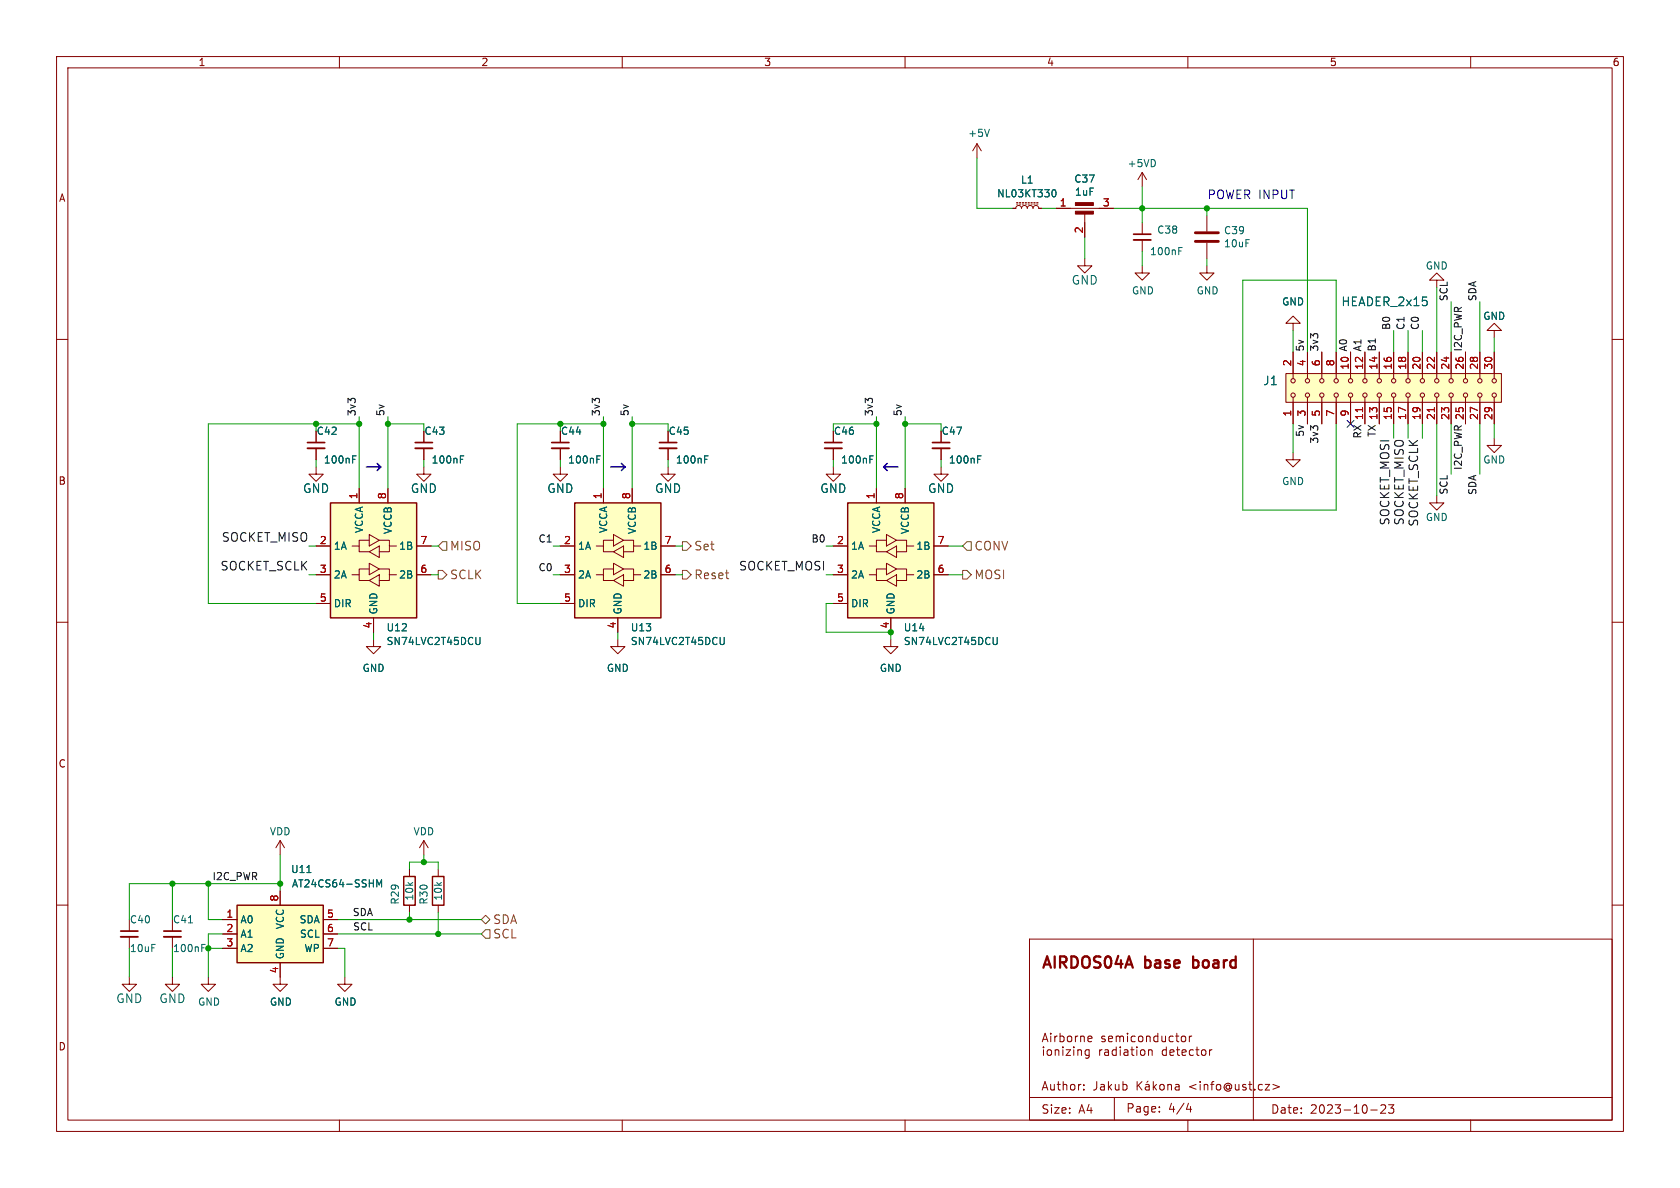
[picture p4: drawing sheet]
<svg xmlns="http://www.w3.org/2000/svg" width="297mm" height="210mm" viewBox="0 0 297 210" stroke-linecap="round" stroke-linejoin="round" font-family="sans-serif">
<g fill="none" stroke="#840000" stroke-width=".18">
<path d="M10 10h277v190h-277zM12 12h273v186h-273zM60 10v2M110 10v2M160 10v2M210 10v2M260 10v2M172.7 25.4l-.7 1.3M172.7 25.4v2.5M172.7 25.4l.8 1.3M179.1 36.8h.5l.1-.3 .4-.2 .4 .2 .1 .3 .1-.3 .4-.2 .4 .2 .1 .3 .2-.3 .3-.2 .4 .2 .1 .3 .2-.3 .3-.2 .4 .2 .1 .3h.5M179.7 36.1h.3"/>
<path d="M179.7 35.8h.3M180.2 36.1h.3M180.2 35.8h.3M180.7 36.1h.3M180.7 35.8h.3M181.2 36.1h.3M181.2 35.8h.3M181.7 36.1h.3M181.7 35.8h.3M182.2 36.1h.3M182.2 35.8h.3M182.8 36.1h.2"/>
<path d="M182.8 35.8h.2M183.3 36.1h.2M183.3 35.8h.2M186.7 36.8h10.1M191.8 37.6v4.3M201.9 30.5v2.5M201.9 39.4v2M201.9 30.5l-.7 1.3M201.9 30.5l.8 1.3M213.4 38.1v2.8M10 60h2M191.8 45.7v1.3h1.2l-1.2 1.3-1.3-1.3h1.3"/>
<path d="M201.9 47v1.3h1.3l-1.3 1.2-1.2-1.2h1.2M201.9 42.4v2.1M213.4 47v1.3h1.2l-1.2 1.2-1.3-1.2h1.3M213.4 42.9v2.8M228.6 57.2h1.3l-1.3-1.3-1.3 1.3h1.3v1.2M254 49.5h1.3l-1.3-1.2-1.3 1.2h1.3v1.3M264.2 58.4h1.2l-1.2-1.2-1.3 1.2h1.3v1.3M285 60h2M55.9 76.2v2M55.9 79.2v2.1M74.9 76.2v2M74.9 79.2v2.1"/>
<path d="M99.1 76.2v2M99.1 79.2v2.1M118.1 76.2v2M118.1 79.2v2.1M147.3 76.2v2M147.3 79.2v2.1M166.4 76.2v2M166.4 79.2v2.1M227.3 66h38.1v5.1h-38.1zM228.6 62.2v4.7M228.6 70.2v4.7M231.1 62.2v4.7"/>
<path d="M231.1 70.2v4.7M233.7 62.2v4.7M233.7 70.2v4.7M236.2 62.2v4.7M236.2 70.2v4.7M238.8 62.2v4.7M238.8 70.2v4.7M241.3 62.2v4.7M241.3 70.2v4.7M243.8 62.2v4.7M243.8 70.2v4.7M246.4 62.2v4.7"/>
<path d="M246.4 70.2v4.7M248.9 62.2v4.7M248.9 70.2v4.7M251.5 62.2v4.7M251.5 70.2v4.7M254 62.2v4.7M254 70.2v4.7M256.5 62.2v4.7M256.5 70.2v4.7M259.1 62.2v4.7M259.1 70.2v4.7M261.6 62.2v4.7"/>
<path d="M261.6 70.2v4.7M264.2 77.5v1.2h1.2l-1.2 1.3-1.3-1.3h1.3M264.2 62.2v4.7M264.2 70.2v4.7M55.9 82.6v1.2h1.2l-1.2 1.3-1.3-1.3h1.3M55.9 96.5h2.5M62.2 96.5h1.3v1h1.8M63.5 86.4v2.5M65.3 95.5h-1.8v1M65.3 99.6l1.8 1-1.8 1zM65.3 94.5l1.8 1-1.8 1zM65.3 97.5l1.8-1v2.1z"/>
<path d="M67.1 95.5h1.7v1h1.3M68.6 86.4v2.5M68.8 96.5v1h-1.7M73.7 96.5h2.5M74.9 82.6v1.2h1.3l-1.3 1.3-1.2-1.3h1.2M99.1 82.6v1.2h1.2l-1.2 1.3-1.3-1.3h1.3M99.1 96.5h2.5M105.4 96.5h1.3v1h1.8M106.7 86.4v2.5M108.5 95.5h-1.8v1M108.5 99.6l1.7 1-1.7 1zM108.5 94.5l1.7 1-1.7 1z"/>
<path d="M108.5 97.5l1.7-1v2.1zM110.2 95.5h1.8v1h1.3M111.8 86.4v2.5M112 96.5v1h-1.8M116.8 96.5h2.6M118.1 82.6v1.2h1.3l-1.3 1.3-1.3-1.3h1.3M147.3 82.6v1.2h1.3l-1.3 1.3-1.3-1.3h1.3M147.3 96.5h2.6M153.7 96.5h1.2v1h1.8M154.9 86.4v2.5M156.7 95.5h-1.8v1M156.7 99.6l1.8 1-1.8 1z"/>
<path d="M156.7 94.5l1.8 1-1.8 1zM156.7 97.5l1.8-1v2.1zM158.5 95.5h1.8v1h1.2M160 86.4v2.5M160.3 96.5v1h-1.8M165.1 96.5h2.5M166.4 82.6v1.2h1.2l-1.2 1.3-1.3-1.3h1.3M228.6 80v1.3h1.3l-1.3 1.3-1.3-1.3h1.3M254 87.6v1.3h1.3l-1.3 1.3-1.3-1.3h1.3M10 110h2M55.9 101.6h2.5M55.9 106.7h2.5"/>
<path d="M62.2 101.6h1.3v1h1.8M65.3 100.6h-1.8v1M65.3 102.6l1.8-1v2zM66 113v1.3h1.3l-1.3 1.3-1.2-1.3h1.2M66 109.2v2.6M67.1 100.6h1.7v1h1.3M68.8 101.6v1h-1.7M73.7 101.6h2.5M99.1 101.6h2.5M99.1 106.7h2.5M105.4 101.6h1.3v1h1.8M108.5 100.6h-1.8v1"/>
<path d="M108.5 102.6l1.7-1v2zM109.2 113v1.3h1.3l-1.3 1.3-1.3-1.3h1.3M109.2 109.2v2.6M110.2 100.6h1.8v1h1.3M112 101.6v1h-1.8M116.8 101.6h2.6M147.3 101.6h2.6M147.3 106.7h2.6M153.7 101.6h1.2v1h1.8M156.7 100.6h-1.8v1M156.7 102.6l1.8-1v2zM157.5 113v1.3h1.2l-1.2 1.3-1.3-1.3h1.3"/>
<path d="M157.5 109.2v2.6M158.5 100.6h1.8v1h1.2M160.3 101.6v1h-1.8M165.1 101.6h2.5M285 110h2M10 160h2M49.5 148.6v2.5M49.5 157.5v2.5M49.5 148.6l-.7 1.3M49.5 148.6l.8 1.3M72.4 153.7v1.2M74.9 148.6v2.5"/>
<path d="M74.9 148.6l-.7 1.3M74.9 148.6l.8 1.3M77.5 153.7v1.2M285 160h2M22.9 172.7v1.3h1.2l-1.2 1.3-1.3-1.3h1.3M22.9 162.6v2M22.9 165.6v2M30.5 172.7v1.3h1.2l-1.2 1.3-1.3-1.3h1.3M30.5 162.6v2M30.5 165.6v2M36.8 172.7v1.3h1.3l-1.3 1.3-1.2-1.3h1.2M39.4 162.6h2.5"/>
<path d="M39.4 165.1h2.5M39.4 167.6h2.5M49.5 170.2v3.8h1.3l-1.3 1.3-1.2-1.3h1.2M57.1 162.6h2.6M57.1 165.1h2.6M57.1 167.6h2.6M61 172.7v1.3h1.2l-1.2 1.3-1.3-1.3h1.3M72.4 160v1.3M77.5 160v1.3M182 166h103v32h-103zM221.6 166v32M60 198v2"/>
<path d="M110 198v2M160 198v2M182 194h103M184.3 184.2l.5-1.5 .5 1.5M184.5 185.6v1M185.1 186.3l.3 .3 .4-.1 .1-.2M185.8 182.7v.1M185.8 183.2v1M186.5 183.2v1M186.5 185.6v1M186.9 183.2h-.3l-.1 .2M187.2 185.8v.8"/>
<path d="M187.4 183.2h.4l.3 .2M187.4 182.7v1.5M187.9 185.6v1M188.7 183.4l.3-.2h.3l.2 .2M189.3 185.6l-.8 1h.8M189.8 185.6v1M190.1 183.2v1M190.5 183.2h-.2l-.2 .2M190.5 185.6v1M191 183.3l.3-.1h.3l.1 1M191 183.2v1M191.2 185.8v.8"/>
<path d="M191.6 192.6v.1M191.6 191.8v.1M191.8 186.3l.3 .3 .4-.1M192.3 183.7l.7-.2v-.3h-.6l-.1 .7M192.5 185.6v1.2l-.2 .3-.4-.1M193 184.1l-.5 .1M194.4 185.6v1M194.8 185.6h-.3l-.1 .3M195.3 183.2h-.3l-.2 .2v.2l.5 .1v.4h-.5M195.3 185.6h.6l.1 1M196 183.7l.7-.2-.1-.3h-.4l-.2 .2v.7h.6M196 185.9l-.5 .1a.29 .29 0 0 0-.2 .3 .29 .29 0 0 0 .2 .3l.5-.1"/>
<path d="M197 194v4M197.3 183.3l.5-.1 .2 .2M197.3 185.6h-.4l-.3 .3v.4l.2 .2h.5M197.3 183.2v1M197.3 185.1v1.5M198 183.4l.2-.2h.3l.1 1M198 183.4v.8M198 185.1v.1M198 185.6v1M198.8 185.6h.5l.1 1M199.3 182.7v.1M199.3 183.2v1"/>
<path d="M199.4 185.9l-.5 .1a.29 .29 0 0 0-.2 .3 .29 .29 0 0 0 .2 .3l.5-.1M199.9 185.6h.6M200.1 185.1v1.3l.4 .2M200.7 183.2h-.4l-.3 .2v.5l.1 .2h.6M201 185.1v.1M201 185.6v1M201 191.2v1.5M201.2 191.8l.7 .9M201.4 183.2h.4l.2 .2v.5l-.2 .3-.4-.1-.1-.2v-.5zM201.8 185.6h.3l.3 .3v.4l-.3 .3-.3-.1-.2-.2v-.4zM201.9 191.2l-.9 .9M202.5 191.8h.6l.1 .9"/>
<path d="M202.7 183.3l.2-.1h.4v1M202.7 183.2v1M203 191.1l-.3 .2M203 185.7l.3-.1h.3l.1 1M203 185.6v1M203.2 192.1h-.5a.29 .29 0 0 0-.2 .3 .29 .29 0 0 0 .2 .3l.5-.1M203.9 191.2v1.5M204 192.1l.5 .6M204.5 191.7l-.6 .6M204.7 183.2h-.4l-.3 .2v.5l.1 .2h.6M204.7 182.7v1.5M205 196.5v.1"/>
<path d="M205 195.7v.1M205.2 191.8l.3-.1 .3 .3v.4l-.3 .3-.3-.1-.2-.2v-.4zM205.4 183.2l.1 .9 .3 .1 .2-.2M206 183.2v1M206.2 185.6h-.4l-.3 .3v.4l.1 .2h.6M206.2 185.1v1.5M206.5 191.8l.2-.1 .3 .1 .1 .9M206.5 191.7v1M206.8 186.1l.7-.2v-.3h-.5l-.2 .2 .1 .7h.6M207.4 183.2h-.4l-.3 .2v.5l.1 .2h.6M207.8 191.8h.6l.1 .9M207.8 183.2h.6"/>
<path d="M208 185.6h.5M208 182.7v1.2l.4 .3M208.2 185.1v1.3l.3 .2M208.5 192.1h-.5a.29 .29 0 0 0-.3 .3 .29 .29 0 0 0 .3 .3l.5-.1M208.9 183.3l.2-.1 .4 .1 .1 .6-.1 .2-.4 .1-.2-.2zM209 186.1l.7-.2-.1-.3h-.4l-.2 .2v.7h.6M210 198v2M210.1 195l-.4 1.1h1M210.3 183.2v1M210.5 195.6v1M210.7 183.2h-.3l-.1 .2M211 185.6h-.5l-.2 .3v.4l.1 .2h.6"/>
<path d="M211.4 185.6h.6M211.6 185.1v1.3l.4 .2M212.5 185.6h.4l.3 .3v.4l-.3 .3-.4-.1-.1-.2v-.4zM213.8 185.6v1M214.3 185.6h-.3l-.2 .3M223.7 191.7h.8l-.8 1h.8M225 191.7l1.2 .4-1.2 .5M242.3 196.2h1.2M244.1 195.4l.6-.1 .2 .1 .1 .3-1 1.1h1M245.5 195.3h.9l-.5 .6 .4 .1v.7l-.2 .1h-.4l-.2-.1M260 198v2"/>
<circle cx="228.6" cy="69.9" r=".38"/>
<circle cx="228.6" cy="67.3" r=".38"/>
<circle cx="231.1" cy="69.9" r=".38"/>
<circle cx="231.1" cy="67.3" r=".38"/>
<circle cx="233.7" cy="67.3" r=".38"/>
<circle cx="233.7" cy="69.9" r=".38"/>
<circle cx="236.2" cy="69.9" r=".38"/>
<circle cx="236.2" cy="67.3" r=".38"/>
<circle cx="238.8" cy="69.9" r=".38"/>
<circle cx="238.8" cy="67.3" r=".38"/>
<circle cx="241.3" cy="67.3" r=".38"/>
<circle cx="241.3" cy="69.9" r=".38"/>
<circle cx="243.8" cy="67.3" r=".38"/>
<circle cx="243.8" cy="69.9" r=".38"/>
<circle cx="246.4" cy="67.3" r=".38"/>
<circle cx="246.4" cy="69.9" r=".38"/>
<circle cx="248.9" cy="67.3" r=".38"/>
<circle cx="248.9" cy="69.9" r=".38"/>
<circle cx="251.5" cy="69.9" r=".38"/>
<circle cx="251.5" cy="67.3" r=".38"/>
<circle cx="254" cy="67.3" r=".38"/>
<circle cx="254" cy="69.9" r=".38"/>
<circle cx="256.5" cy="67.3" r=".38"/>
<circle cx="256.5" cy="69.9" r=".38"/>
<circle cx="259.1" cy="67.3" r=".38"/>
<circle cx="259.1" cy="69.9" r=".38"/>
<circle cx="261.6" cy="69.9" r=".38"/>
<circle cx="261.6" cy="67.3" r=".38"/>
<circle cx="264.2" cy="67.3" r=".38"/>
<circle cx="264.2" cy="69.9" r=".38"/>
</g>
<path d="M210.9 169.1v2M210.9 171l.2 .1M211.1 169.7l-.2 .1" fill="none" stroke="#840000" stroke-width=".4"/>
<path d="M200.4 42.4h3.1M54.4 79.2h3M73.4 79.2h3.1M97.5 79.2h3.1M116.6 79.2h3M145.8 79.2h3M164.8 79.2h3.1M21.3 165.6h3.1M29 165.6h3" fill="none" stroke="#840000" stroke-width=".33"/>
<path d="M200.4 41.4h3.1M54.4 78.2h3M73.4 78.2h3.1M97.5 78.2h3.1M116.6 78.2h3M145.8 78.2h3M164.8 78.2h3.1M21.3 164.6h3.1M29 164.6h3" fill="none" stroke="#840000" stroke-width=".3"/>
<g fill="none" stroke="#006464" stroke-width=".18">
<path d="M174.9 22.9l-.4 1.2M186.1 33.6l.2-.1a.68 .68 0 0 1 .4 .7 .68 .68 0 0 1-.4 .6l-.2-.1M208.4 44.4h.4M208.4 43.8h.6M62.3 81.2h.5M62.3 80.6h.6M81.4 81.2h.4M81.4 80.6h.6M105.5 81.2h.4M105.5 80.6h.6M124.6 81.2h.4M124.6 80.6h.6"/>
<path d="M153.8 81.2h.4M153.8 80.6h.6M172.8 81.2h.5M172.8 80.6h.6M84.9 112.7v1l-.2 .2h-.3M128 112.7v1l-.1 .2h-.3M176.3 112.7v1l-.1 .2h-.4M54.2 154.2h.8M66.6 156.8v-1.3l.4 .9 .5-.9v1.3M33.3 163.1h.7M35.7 167.6h.4M35.7 166.9h.6"/>
</g>
<g fill="#ffffc2" stroke="#ffffc2" stroke-width=".18">
<path d="M41.9 160h15.2v10.2h-15.2z"/>
<path d="M58.4 88.9h15.3v20.3h-15.3z"/>
<path d="M227.3 66h38.1v5.1h-38.1z"/>
<path d="M149.9 88.9h15.2v20.3h-15.2z"/>
<path d="M101.6 88.9h15.2v20.3h-15.2z"/>
</g>
<path d="M58.4 88.9h15.3v20.3h-15.3zM101.6 88.9h15.2v20.3h-15.2zM149.9 88.9h15.2v20.3h-15.2zM71.4 154.9h2v5.1h-2zM76.5 154.9h2v5.1h-2zM41.9 160h15.2v10.2h-15.2z" fill="none" stroke="#840000" stroke-width=".25"/>
<path d="M240.9 72.1v.7M253.6 72.1v.7" fill="none" stroke="#a90000" stroke-width=".18"/>
<g fill="#840000" stroke="#840000" stroke-width=".18">
<path d="M190.1 37.3h3.2v.5h-3.2z"/>
<path d="M190.1 35.8h3.2v.5h-3.2z"/>
</g>
<path d="M211.3 42.7h4.1M211.3 41.1h4.1" fill="none" stroke="#840000" stroke-width=".51"/>
<path d="M78.2 95.8h.8v1.5h-.8l-.7-.8zM120.6 95.8h.8l.8 .7-.8 .8h-.8zM170.9 95.8h.8v1.5h-.8l-.7-.8zM77.5 100.8h.7l.8 .8-.8 .8h-.7zM120.6 100.8h.8l.8 .8-.8 .8h-.8zM170.2 100.8h.7l.8 .8-.8 .8h-.7zM85.9 164.3h.7v1.6h-.7l-.8-.8zM85.9 161.8l.7 .8-.7 .7-.8-.7z" fill="none" stroke="#725600" stroke-width=".18"/>
<path d="M64.8 82.6h2.5M66.7 81.9l.6 .7M67.3 82.6l-.6 .6M107.9 82.6h2.6M109.9 81.9l.6 .7M110.5 82.6l-.6 .6M156.2 82.6h2.5M156.2 82.6l.6 .6M156.8 81.9l-.6 .7" fill="none" stroke="#0000c2" stroke-width=".25"/>
<g fill="none" stroke="#009600" stroke-width=".18">
<path d="M172.7 27.9v8.9h6.4M184.1 36.8h2.6M196.8 36.8h34.3v25.4M201.9 33v6.4M213.4 36.8v1.3M191.8 41.9v3.8M201.9 44.5v2.5M213.4 45.7v1.3M228.6 58.4v3.8M246.4 58.4v3.8M248.9 58.4v3.8M251.5 58.4v3.8"/>
<path d="M254 50.8v11.4M256.5 53.3v8.9M261.6 53.3v8.9M264.2 59.7v2.5M55.9 74.9v1.3M63.5 74.9h-26.7v31.8h19.1M63.5 73.7v12.7M68.6 74.9h6.3v1.3M68.6 73.7v12.7M99.1 74.9v1.3M106.7 74.9h-15.3v31.8h7.7M106.7 73.7v12.7"/>
<path d="M111.8 74.9h6.3v1.3M111.8 73.7v12.7M154.9 74.9h-7.6v1.3M154.9 73.7v12.7M160 74.9h6.4v1.3M160 73.7v12.7M228.6 74.9v5.1M236.2 62.2v-12.7h-16.5v40.7h16.5v-15.3M246.4 74.9v2.6M248.9 74.9v2.6M251.5 74.9v2.6M254 74.9v12.7"/>
<path d="M256.5 74.9v8.9M261.6 74.9v8.9M264.2 74.9v2.6M54.6 96.5h1.3M55.9 81.3v1.3M74.9 81.3v1.3M76.2 96.5h1.3M97.8 96.5h1.3M99.1 81.3v1.3M118.1 81.3v1.3M119.4 96.5h1.2M146 96.5h1.3"/>
<path d="M147.3 81.3v1.3M166.4 81.3v1.3M167.6 96.5h2.6M54.6 101.6h1.3M66 111.8v1.2M76.2 101.6h1.3M97.8 101.6h1.3M109.2 111.8v1.2M119.4 101.6h1.2M146 101.6h1.3M147.3 106.7h-1.3v5.1h11.5v1.2M167.6 101.6h2.6"/>
<path d="M30.5 156.2v6.4M36.8 156.2v6.4h2.6M49.5 151.1v6.4M49.5 156.2h-26.6v6.4M72.4 153.7v-1.3h5.1v1.3M74.9 151.1v1.3M22.9 167.6v5.1M30.5 167.6v5.1M36.8 167.6h2.6M39.4 165.1h-2.6v7.6M59.7 165.1h25.4M59.7 162.6h25.4"/>
<path d="M59.7 167.6h1.3v5.1M72.4 161.3v1.3M77.5 161.3v3.8"/>
</g>
<path d="M238.2 74.3l1.2 1.2M239.4 74.3l-1.2 1.2" fill="none" stroke="#000084" stroke-width=".18"/>
<g fill="#009600" stroke="#009600" stroke-width=".18">
<circle cx="77.5" cy="165.1" r=".46"/>
<circle cx="72.4" cy="162.6" r=".46"/>
<circle cx="74.9" cy="152.4" r=".46"/>
<circle cx="106.7" cy="74.9" r=".46"/>
<circle cx="99.1" cy="74.9" r=".46"/>
<circle cx="111.8" cy="74.9" r=".46"/>
<circle cx="63.5" cy="74.9" r=".46"/>
<circle cx="55.9" cy="74.9" r=".46"/>
<circle cx="68.6" cy="74.9" r=".46"/>
<circle cx="36.8" cy="156.2" r=".46"/>
<circle cx="30.5" cy="156.2" r=".46"/>
<circle cx="36.8" cy="167.6" r=".46"/>
<circle cx="49.5" cy="156.2" r=".46"/>
<circle cx="157.5" cy="111.8" r=".46"/>
<circle cx="154.9" cy="74.9" r=".46"/>
<circle cx="160" cy="74.9" r=".46"/>
<circle cx="201.9" cy="36.8" r=".46"/>
<circle cx="213.4" cy="36.8" r=".46"/>
</g>
<g font-size="2.8" fill="#840000">
<text x="184" y="171.8">AIRDOS04A</text>
<text x="202.5" y="171.8">base</text>
<text x="211.8" y="171.8">board</text>
</g>
<text font-size="2.1" fill="#0000c2" x="213.4" y="35.3">POWER INPUT</text>
<g font-size="2.1" fill="#006464">
<text x="189.4" y="50.5">GND</text>
<text x="237.1" y="54.3">HEADER_2x15</text>
<text x="223.2" y="68.3">J1</text>
<text x="53.5" y="87.4">GND</text>
<text x="72.5" y="87.4">GND</text>
<text x="96.7" y="87.4">GND</text>
<text x="115.7" y="87.4">GND</text>
<text x="144.9" y="87.4">GND</text>
<text x="164" y="87.4">GND</text>
<text x="20.5" y="177.5">GND</text>
<text x="28.1" y="177.5">GND</text>
</g>
<g font-size="2.1" fill="#0f0f0f">
<text x="39.1" y="95.9">SOCKET_MISO</text>
<text x="245.7" y="92.9" transform="rotate(-90 245.7 92.9)">SOCKET_MOSI</text>
<text x="248.3" y="92.9" transform="rotate(-90 248.3 92.9)">SOCKET_MISO</text>
<text x="250.8" y="93.2" transform="rotate(-90 250.8 93.2)">SOCKET_SCLK</text>
<text x="38.9" y="101">SOCKET_SCLK</text>
<text x="130.6" y="101">SOCKET_MOSI</text>
</g>
<g font-size="2.1" fill="#725600">
<text x="79.5" y="97.5">MISO</text>
<text x="122.6" y="97.5">Set</text>
<text x="172.2" y="97.5">CONV</text>
<text x="79.5" y="102.6">SCLK</text>
<text x="122.6" y="102.6">Reset</text>
<text x="172.2" y="102.6">MOSI</text>
<text x="87.1" y="166.1">SCL</text>
<text x="87.1" y="163.6">SDA</text>
</g>
<g font-size="2.1" fill="#840000">
<text x="184" y="185.7">Airborne</text>
<text x="184" y="193">Author:</text>
<text x="184" y="197.1">Size:</text>
<text x="190.7" y="197.1">A4</text>
<text x="193.2" y="193">Jakub</text>
<text x="199" y="196.9">Page:</text>
<text x="206.5" y="196.9">4/4</text>
<text x="210.3" y="193">&lt;info@ust.cz&gt;</text>
<text x="224.6" y="197.1">Date:</text>
<text x="231.6" y="197.1">2023-10-23</text>
</g>
<g font-size="1.8" fill="#840000">
<text x="35" y="11.9">1</text>
<text x="85" y="11.9">2</text>
<text x="135" y="11.9">3</text>
<text x="185" y="11.9">4</text>
<text x="235" y="11.9">5</text>
<text x="285" y="11.9">6</text>
<text x="10.3" y="35.9">A</text>
<text x="10.3" y="85.9">B</text>
<text x="10.3" y="135.9">C</text>
<text x="10.3" y="185.9">D</text>
</g>
<g font-size="1.8" fill="#006464">
<text x="171.1" y="24.4">+5V</text>
<text x="199.3" y="29.8">+5VD</text>
<text x="176.2" y="35.1">NL03KT330</text>
<text x="180.4" y="32.7">L1</text>
<text x="189.8" y="32.5">C37</text>
<text x="189.9" y="34.8">1uF</text>
<text x="204.5" y="41.5">C38</text>
<text x="216.3" y="41.6">C39</text>
<text x="203.2" y="45.3">100nF</text>
<text x="216.3" y="43.9">10uF</text>
<text x="252" y="47.9">GND</text>
<text x="200" y="52.2">GND</text>
<text x="211.5" y="52.2">GND</text>
<text x="226.6" y="54.2">GND</text>
<text x="262.1" y="56.7">GND</text>
<text x="55.9" y="77.1">C42</text>
<text x="74.9" y="77.1">C43</text>
<text x="99.1" y="77.1">C44</text>
<text x="118.1" y="77.1">C45</text>
<text x="147.3" y="77.1">C46</text>
<text x="166.4" y="77.1">C47</text>
<text x="57.2" y="82.1">100nF</text>
<text x="76.2" y="82.1">100nF</text>
<text x="100.3" y="82.1">100nF</text>
<text x="119.4" y="82.1">100nF</text>
<text x="148.6" y="82.1">100nF</text>
<text x="167.6" y="82.1">100nF</text>
<text x="262.1" y="82.1">GND</text>
<text x="226.6" y="86">GND</text>
<text x="64.4" y="94.3" transform="rotate(-90 64.4 94.3)">VCCA</text>
<text x="69.4" y="94.5" transform="rotate(-90 69.4 94.5)">VCCB</text>
<text x="107.5" y="94.3" transform="rotate(-90 107.5 94.3)">VCCA</text>
<text x="112.6" y="94.5" transform="rotate(-90 112.6 94.5)">VCCB</text>
<text x="155.8" y="94.3" transform="rotate(-90 155.8 94.3)">VCCA</text>
<text x="160.9" y="94.5" transform="rotate(-90 160.9 94.5)">VCCB</text>
<text x="252" y="92.3">GND</text>
<text x="58.9" y="97.4">1A</text>
<text x="70.5" y="97.4">1B</text>
<text x="102.1" y="97.4">1A</text>
<text x="113.6" y="97.4">1B</text>
<text x="150.4" y="97.4">1A</text>
<text x="161.9" y="97.4">1B</text>
<text x="58.9" y="102.5">2A</text>
<text x="58.9" y="107.5">DIR</text>
<text x="70.5" y="102.5">2B</text>
<text x="102.1" y="102.5">2A</text>
<text x="102.1" y="107.5">DIR</text>
<text x="113.6" y="102.5">2B</text>
<text x="150.4" y="102.5">2A</text>
<text x="150.4" y="107.5">DIR</text>
<text x="161.9" y="102.5">2B</text>
<text x="66.9" y="108.7" transform="rotate(-90 66.9 108.7)">GND</text>
<text x="68.2" y="111.8">U12</text>
<text x="110.1" y="108.7" transform="rotate(-90 110.1 108.7)">GND</text>
<text x="111.4" y="111.8">U13</text>
<text x="158.3" y="108.7" transform="rotate(-90 158.3 108.7)">GND</text>
<text x="159.7" y="111.8">U14</text>
<text x="64" y="119">GND</text>
<text x="68.2" y="114.2">SN74LVC2T45DCU</text>
<text x="107.2" y="119">GND</text>
<text x="111.4" y="114.2">SN74LVC2T45DCU</text>
<text x="155.4" y="119">GND</text>
<text x="159.7" y="114.2">SN74LVC2T45DCU</text>
<text x="47.6" y="147.9">VDD</text>
<text x="73" y="147.9">VDD</text>
<text x="51.4" y="154.5">U11</text>
<text x="51.5" y="157.1">AT24CS64-SSHM</text>
<text x="70.7" y="160" transform="rotate(-90 70.7 160)">R29</text>
<text x="73.3" y="159.3" transform="rotate(-90 73.3 159.3)">10k</text>
<text x="75.8" y="160" transform="rotate(-90 75.8 160)">R30</text>
<text x="78.3" y="159.3" transform="rotate(-90 78.3 159.3)">10k</text>
<text x="22.9" y="163.4">C40</text>
<text x="30.5" y="163.4">C41</text>
<text x="42.4" y="163.4">A0</text>
<text x="42.4" y="166">A1</text>
<text x="50.4" y="164.4" transform="rotate(-90 50.4 164.4)">VCC</text>
<text x="52.9" y="163.4">SDA</text>
<text x="52.9" y="166">SCL</text>
<text x="22.9" y="168.5">10uF</text>
<text x="30.5" y="168.5">100nF</text>
<text x="42.4" y="168.5">A2</text>
<text x="50.4" y="169.7" transform="rotate(-90 50.4 169.7)">GND</text>
<text x="53.7" y="168.5">WP</text>
<text x="34.9" y="178">GND</text>
<text x="47.6" y="178">GND</text>
<text x="59.1" y="178">GND</text>
</g>
<g font-size="1.8" fill="#a90000">
<text x="187.3" y="36.6">1</text>
<text x="191.5" y="41.3" transform="rotate(-90 191.5 41.3)">2</text>
<text x="194.9" y="36.6">3</text>
<text x="228.3" y="64.8" transform="rotate(-90 228.3 64.8)">2</text>
<text x="230.9" y="64.8" transform="rotate(-90 230.9 64.8)">4</text>
<text x="233.4" y="64.8" transform="rotate(-90 233.4 64.8)">6</text>
<text x="236" y="64.8" transform="rotate(-90 236 64.8)">8</text>
<text x="238.5" y="65.4" transform="rotate(-90 238.5 65.4)">10</text>
<text x="241" y="65.4" transform="rotate(-90 241 65.4)">12</text>
<text x="243.6" y="65.4" transform="rotate(-90 243.6 65.4)">14</text>
<text x="246.1" y="65.4" transform="rotate(-90 246.1 65.4)">16</text>
<text x="248.7" y="65.4" transform="rotate(-90 248.7 65.4)">18</text>
<text x="251.2" y="65.4" transform="rotate(-90 251.2 65.4)">20</text>
<text x="253.7" y="65.4" transform="rotate(-90 253.7 65.4)">22</text>
<text x="256.3" y="65.4" transform="rotate(-90 256.3 65.4)">24</text>
<text x="258.8" y="65.4" transform="rotate(-90 258.8 65.4)">26</text>
<text x="261.4" y="65.4" transform="rotate(-90 261.4 65.4)">28</text>
<text x="263.9" y="65.4" transform="rotate(-90 263.9 65.4)">30</text>
<text x="228.3" y="73.7" transform="rotate(-90 228.3 73.7)">1</text>
<text x="230.9" y="73.7" transform="rotate(-90 230.9 73.7)">3</text>
<text x="233.4" y="73.7" transform="rotate(-90 233.4 73.7)">5</text>
<text x="236" y="73.7" transform="rotate(-90 236 73.7)">7</text>
<text x="238.5" y="73.7" transform="rotate(-90 238.5 73.7)">9</text>
<text x="241" y="74.3" transform="rotate(-90 241 74.3)">11</text>
<text x="243.6" y="74.3" transform="rotate(-90 243.6 74.3)">13</text>
<text x="246.1" y="74.3" transform="rotate(-90 246.1 74.3)">15</text>
<text x="248.7" y="74.3" transform="rotate(-90 248.7 74.3)">17</text>
<text x="251.2" y="74.3" transform="rotate(-90 251.2 74.3)">19</text>
<text x="253.7" y="74.3" transform="rotate(-90 253.7 74.3)">21</text>
<text x="256.3" y="74.3" transform="rotate(-90 256.3 74.3)">23</text>
<text x="258.8" y="74.3" transform="rotate(-90 258.8 74.3)">25</text>
<text x="261.4" y="74.3" transform="rotate(-90 261.4 74.3)">27</text>
<text x="263.9" y="74.3" transform="rotate(-90 263.9 74.3)">29</text>
<text x="63.2" y="88.3" transform="rotate(-90 63.2 88.3)">1</text>
<text x="68.3" y="88.3" transform="rotate(-90 68.3 88.3)">8</text>
<text x="106.4" y="88.3" transform="rotate(-90 106.4 88.3)">1</text>
<text x="111.5" y="88.3" transform="rotate(-90 111.5 88.3)">8</text>
<text x="154.7" y="88.3" transform="rotate(-90 154.7 88.3)">1</text>
<text x="159.8" y="88.3" transform="rotate(-90 159.8 88.3)">8</text>
<text x="56.4" y="96.3">2</text>
<text x="56.4" y="101.3">3</text>
<text x="74.2" y="101.3">6</text>
<text x="74.2" y="96.3">7</text>
<text x="99.6" y="96.3">2</text>
<text x="99.6" y="101.3">3</text>
<text x="117.4" y="101.3">6</text>
<text x="117.4" y="96.3">7</text>
<text x="147.9" y="96.3">2</text>
<text x="147.9" y="101.3">3</text>
<text x="165.7" y="101.3">6</text>
<text x="165.7" y="96.3">7</text>
<text x="56.4" y="106.4">5</text>
<text x="99.6" y="106.4">5</text>
<text x="147.9" y="106.4">5</text>
<text x="65.8" y="111.2" transform="rotate(-90 65.8 111.2)">4</text>
<text x="109" y="111.2" transform="rotate(-90 109 111.2)">4</text>
<text x="157.2" y="111.2" transform="rotate(-90 157.2 111.2)">4</text>
<text x="49.3" y="159.5" transform="rotate(-90 49.3 159.5)">8</text>
<text x="39.9" y="162.3">1</text>
<text x="39.9" y="164.8">2</text>
<text x="39.9" y="167.4">3</text>
<text x="57.7" y="162.3">5</text>
<text x="57.7" y="164.8">6</text>
<text x="57.7" y="167.4">7</text>
<text x="49.3" y="172.2" transform="rotate(-90 49.3 172.2)">4</text>
</g>
<g font-size="1.8" fill="#0f0f0f">
<text x="256" y="53.3" transform="rotate(-90 256 53.3)">SCL</text>
<text x="261.1" y="53.3" transform="rotate(-90 261.1 53.3)">SDA</text>
<text x="245.8" y="58.4" transform="rotate(-90 245.8 58.4)">B0</text>
<text x="248.4" y="58.4" transform="rotate(-90 248.4 58.4)">C1</text>
<text x="250.9" y="58.4" transform="rotate(-90 250.9 58.4)">C0</text>
<text x="230.6" y="62.2" transform="rotate(-90 230.6 62.2)">5v</text>
<text x="233.1" y="62.2" transform="rotate(-90 233.1 62.2)">3v3</text>
<text x="238.2" y="62.2" transform="rotate(-90 238.2 62.2)">A0</text>
<text x="240.8" y="62.2" transform="rotate(-90 240.8 62.2)">A1</text>
<text x="243.3" y="62.2" transform="rotate(-90 243.3 62.2)">B1</text>
<text x="258.5" y="62.2" transform="rotate(-90 258.5 62.2)">I2C_PWR</text>
<text x="63" y="73.7" transform="rotate(-90 63 73.7)">3v3</text>
<text x="68" y="73.7" transform="rotate(-90 68 73.7)">5v</text>
<text x="106.1" y="73.7" transform="rotate(-90 106.1 73.7)">3v3</text>
<text x="111.2" y="73.7" transform="rotate(-90 111.2 73.7)">5v</text>
<text x="154.4" y="73.7" transform="rotate(-90 154.4 73.7)">3v3</text>
<text x="159.5" y="73.7" transform="rotate(-90 159.5 73.7)">5v</text>
<text x="230.6" y="77.3" transform="rotate(-90 230.6 77.3)">5v</text>
<text x="240.8" y="77.6" transform="rotate(-90 240.8 77.6)">RX 11</text>
<text x="243.3" y="77.3" transform="rotate(-90 243.3 77.3)">TX 13</text>
<text x="233.1" y="78.5" transform="rotate(-90 233.1 78.5)">3v3</text>
<text x="258.5" y="83.2" transform="rotate(-90 258.5 83.2)">I2C_PWR 25</text>
<text x="256" y="87.5" transform="rotate(-90 256 87.5)">SCL</text>
<text x="261.1" y="87.6" transform="rotate(-90 261.1 87.6)">SDA</text>
<text x="95.1" y="96">C1</text>
<text x="143.4" y="96">B0</text>
<text x="95.1" y="101.1">C0</text>
<text x="37.5" y="155.7">I2C_PWR</text>
<text x="62.3" y="162">SDA</text>
<text x="62.3" y="164.6">SCL</text>
</g>
</svg>
